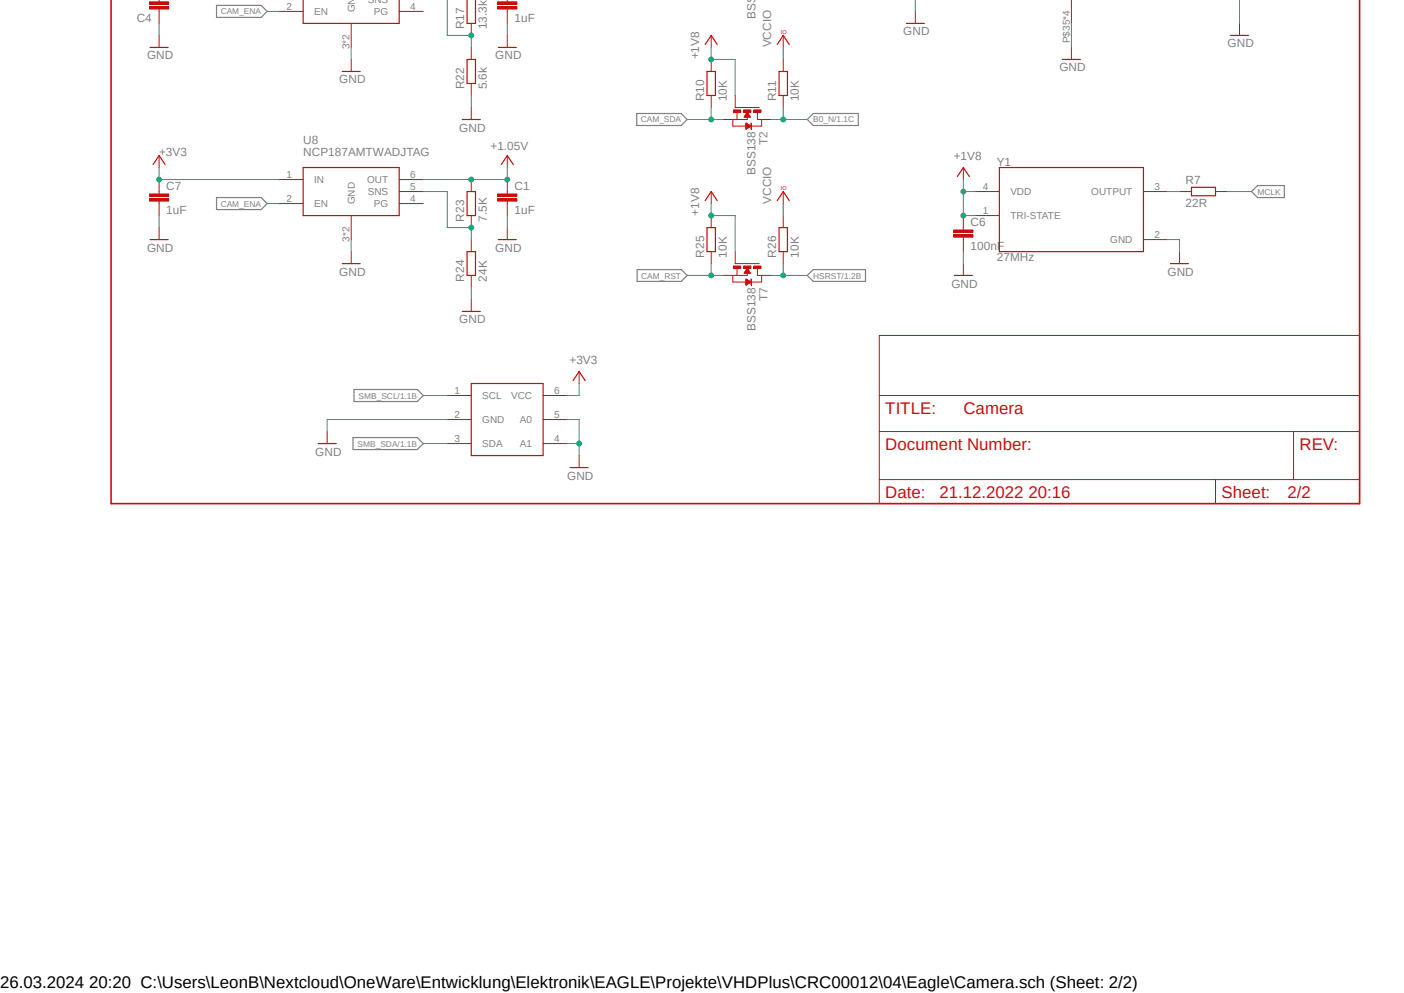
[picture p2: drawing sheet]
<svg xmlns="http://www.w3.org/2000/svg" width="297mm" height="210mm" viewBox="0 0 297 210" stroke-linecap="round" stroke-linejoin="round" font-family="sans-serif">
<path d="M145.4 0l-136.3 107.1M151.7 0l136.3 107.1" fill="none" stroke="#fff" stroke-width=".21"/>
<path d="M45.8 1.1h9.4l1.3 1.3-1.3 1.3h-9.4zM134.7 24h9.4l1.3 1.3-1.3 1.2h-9.4zM172 24h9.6v2.5h-9.6l-1.2-1.2zM45.8 41.8h9.4l1.3 1.3-1.3 1.2h-9.4zM134.8 57h9.3l1.3 1.3-1.3 1.2h-9.3zM170.8 58.3l1.2-1.3h11.1v2.5h-11.1zM264.8 40.5l1.2-1.3h5.7v2.6h-5.7zM74.7 92.5h13.6l1.2 1.3-1.2 1.3h-13.6zM74.9 82.4h13.4l1.2 1.3-1.2 1.2h-13.4z" fill="none" stroke="#808080" stroke-width=".25"/>
<path d="M191.7 5h3.8M224.7 12.6h3.9M260.3 7.5h3.8" fill="none" stroke="#c90d0c" stroke-width=".25"/>
<g fill="none" stroke="#c90d0c" stroke-width=".21">
<path d="M193.6 2.4v2.6M226.7 10v2.6M262.2 5v2.5M155 25.3v1.4h2.8M155.5 22.7h5.1M155.9 23.7v1.6M158.1 24.8v.5h-2.6M160.2 23.7v1.6h.4M161.1 25.3v1.4h-2.3M186 71h101.6v35.5h-101.6zM186 91.3h101.6M186 83.7h101.6"/>
<path d="M273.6 91.3v10.1M186 101.4h101.6M257.1 101.4v5.1"/>
</g>
<path d="M23.5 0v106.5h264.1v-106.5" fill="none" stroke="#c90d0c" stroke-width=".34"/>
<path d="M159.5 23.2h1.5v.5h-1.5z" fill-rule="evenodd" fill="#c90d0c"/>
<path d="M159.5 23.2h1.5v.5h-1.5z" fill="none" stroke="#c90d0c" stroke-width=".21"/>
<path d="M157.3 23.2h1.5v.5h-1.5z" fill-rule="evenodd" fill="#c90d0c"/>
<path d="M157.3 23.2h1.5v.5h-1.5z" fill="none" stroke="#c90d0c" stroke-width=".21"/>
<path d="M155.2 23.2h1.5v.5h-1.5z" fill-rule="evenodd" fill="#c90d0c"/>
<path d="M155.2 23.2h1.5v.5h-1.5z" fill="none" stroke="#c90d0c" stroke-width=".21"/>
<path d="M158.9 26l.1 1.3z" fill-rule="evenodd" fill="#c90d0c"/>
<g fill="none" stroke="#c90d0c" stroke-width=".21">
<path d="M107.3 -.1v.5M107.3 1.9v.5M107.3 7.5v2.5M150.5 7.5v2.5M150.5 12.6v2.5M165.7 7.5v2.5M165.7 12.6v2.5M150.5 20.2v2.5M153 25.3h2.5M155.5 20.2v2.5M157.5 24.7h1.2M157.5 24.6h1.2"/>
<path d="M157.6 24.6h1M157.6 24.5h.9M157.7 24.4h.8M157.7 24.3h.8M157.7 24.3h.7M157.8 24.2h.6M157.8 24.1h.5M157.8 27.3h.1M157.8 27.2h.2M157.8 27.1h.3M157.8 27.1h.4M157.8 26.9h.6"/>
<path d="M157.8 26.9h.7M157.8 26.8h.9M157.8 26.7h1M157.8 26.6h1M157.8 26.5h.8M157.8 26.5h.7M157.8 26.4h.7M157.8 26.3h.5M157.8 26.3h.4M157.8 26.2h.4M157.8 26.2h.3M157.8 26.1h.2"/>
<path d="M157.8 26.1h.1M157.9 24.1h.4M157.9 24h.3M158 23.9h.2M158.1 23.7l.6 1.1h-1.3zM158.1 23.8h.1M158.3 27l-.5 .1M158.7 26.8h-.9M158.8 26.7l-1 .6M158.8 26.7l-1-.7v1.3M158.9 26l.1 1.3zM160.6 25.3h2.6"/>
<path d="M165.7 20.2v2.5M206.3 45.6h5.1M206.3 40.5h5.1M241.9 40.5h5.1M241.9 50.7h5.1M94.6 83.7h5.1M94.6 88.7h5.1M94.6 93.8h5.1M114.9 83.7h5.1M114.9 88.7h5.1M114.9 93.8h5.1"/>
</g>
<path d="M105.4 10h3.8M149.2 9.4l1.3-1.9 1.2 1.9M149.6 15.1h1.7v5.1h-1.7zM164.4 9.4l1.3-1.9 1.3 1.9M164.8 15.1h1.8v5.1h-1.8zM211.4 35.4h30.5v17.8h-30.5zM99.7 81.1h15.2v15.3h-15.2z" fill="none" stroke="#c90d0c" stroke-width=".25"/>
<path d="M105.3 1.4h4v.5h-4z" fill-rule="evenodd" fill="#c90d0c"/>
<path d="M105.3 1.4h4v.5h-4z" fill="none" stroke="#c90d0c" stroke-width=".21"/>
<path d="M105.3 .4h4v.5h-4z" fill-rule="evenodd" fill="#c90d0c"/>
<path d="M33.7 -.1v.5M33.7 1.9v.5M105.3 .4h4v.5h-4zM107.3 2.4v2.6M122.5 78.6v2.5" fill="none" stroke="#c90d0c" stroke-width=".21"/>
<path d="M121.2 80.5l1.3-1.9 1.3 1.9" fill="none" stroke="#c90d0c" stroke-width=".25"/>
<path d="M31.6 .4h4.1v.5h-4.1z" fill-rule="evenodd" fill="#c90d0c"/>
<path d="M31.6 .4h4.1v.5h-4.1z" fill="none" stroke="#c90d0c" stroke-width=".21"/>
<path d="M31.6 1.4h4.1v.5h-4.1z" fill-rule="evenodd" fill="#c90d0c"/>
<path d="M31.6 1.4h4.1v.5h-4.1zM33.7 2.4v2.6M203.8 35.4v2.6M203.8 48.1v.5M203.8 50.2v.5M69.2 91.3v2.5M122.5 96.4v2.5" fill="none" stroke="#c90d0c" stroke-width=".21"/>
<path d="M202.5 37.3l1.3-1.9 1.3 1.9M67.3 93.8h3.8M120.6 98.9h3.8" fill="none" stroke="#c90d0c" stroke-width=".25"/>
<path d="M201.8 49.7h4v.5h-4z" fill-rule="evenodd" fill="#c90d0c"/>
<path d="M201.8 49.7h4v.5h-4z" fill="none" stroke="#c90d0c" stroke-width=".21"/>
<path d="M201.8 48.6h4v.5h-4z" fill-rule="evenodd" fill="#c90d0c"/>
<path d="M33.7 40.5v.5M33.7 42.5v.6M201.8 48.6h4v.5h-4zM203.8 45.6v2.5M203.8 50.7v2.5M203.8 55.8v2.5M249.5 53.2v2.6M249.5 40.5h2.6M257.1 40.5h2.6" fill="none" stroke="#c90d0c" stroke-width=".21"/>
<path d="M252.1 39.6h5v1.8h-5zM201.9 58.3h3.8M247.6 55.8h3.8" fill="none" stroke="#c90d0c" stroke-width=".25"/>
<path d="M31.6 42h4.1v.5h-4.1z" fill-rule="evenodd" fill="#c90d0c"/>
<path d="M31.6 42h4.1v.5h-4.1z" fill="none" stroke="#c90d0c" stroke-width=".21"/>
<path d="M31.6 41h4.1v.5h-4.1z" fill-rule="evenodd" fill="#c90d0c"/>
<path d="M226.7 0v5M33.7 32.9v2.5M33.7 38v2.5M107.3 32.9v2.5M31.6 41h4.1v.5h-4.1zM33.7 43.1v2.5M33.7 48.1v2.6M74.3 53.2v2.6M107.3 40.5v.5M107.3 42.5v.6" fill="none" stroke="#c90d0c" stroke-width=".21"/>
<path d="M32.4 34.8l1.3-1.9 1.2 1.9M106 34.8l1.3-1.9 1.3 1.9M31.7 50.7h3.9M72.4 55.8h3.8" fill="none" stroke="#c90d0c" stroke-width=".25"/>
<path d="M105.3 42h4v.5h-4z" fill-rule="evenodd" fill="#c90d0c"/>
<path d="M105.3 42h4v.5h-4z" fill="none" stroke="#c90d0c" stroke-width=".21"/>
<path d="M105.3 41h4v.5h-4z" fill-rule="evenodd" fill="#c90d0c"/>
<g fill="none" stroke="#c90d0c" stroke-width=".21">
<path d="M33.7 7.5v2.5M74.3 12.6v2.5M99.7 5v2.5M99.7 10v2.6M99.7 17.7v2.5M99.7 22.7v2.6M99.7 38v2.5M107.3 38v2.5M99.7 45.6v2.5M99.7 50.7v2.5M99.7 58.3v2.5M105.3 41h4v.5h-4z"/>
<path d="M107.3 43.1v2.5M107.3 48.1v2.6M155 58.3v1.3h2.8M155.5 55.8h5.1M155.9 56.8v1.5M158.1 57.8v.5h-2.6M160.2 56.8v1.5h.4M161.1 58.3v1.3h-2.3M99.7 63.3v2.6"/>
</g>
<path d="M98.8 -.1v5.1h1.8v-5M31.7 10h3.9M72.4 15.1h3.8M98.8 12.6h1.8v5.1h-1.8zM97.8 25.3h3.8M98.8 40.5h1.8v5.1h-1.8zM98.8 53.2h1.8v5.1h-1.8zM105.4 50.7h3.8M97.8 65.9h3.8" fill="none" stroke="#c90d0c" stroke-width=".25"/>
<path d="M159.5 56.3h1.5v.5h-1.5z" fill-rule="evenodd" fill="#c90d0c"/>
<path d="M159.5 56.3h1.5v.5h-1.5z" fill="none" stroke="#c90d0c" stroke-width=".21"/>
<path d="M157.3 56.3h1.5v.5h-1.5z" fill-rule="evenodd" fill="#c90d0c"/>
<path d="M157.3 56.3h1.5v.5h-1.5z" fill="none" stroke="#c90d0c" stroke-width=".21"/>
<path d="M155.2 56.3h1.5v.5h-1.5z" fill-rule="evenodd" fill="#c90d0c"/>
<path d="M155.2 56.3h1.5v.5h-1.5z" fill="none" stroke="#c90d0c" stroke-width=".21"/>
<path d="M158.9 59l.1 1.3z" fill-rule="evenodd" fill="#c90d0c"/>
<g fill="none" stroke="#c90d0c" stroke-width=".21">
<path d="M59.1 2.4h5M74.3 5v5M84.5 2.4h5M59.1 38h5M84.5 38h5M59.1 43.1h5M74.3 45.6v5.1M84.5 43.1h5M84.5 40.5h5M150.5 40.5v2.6M150.5 45.6v2.5M150.5 53.2v2.6"/>
<path d="M153 58.3h2.5M155.5 53.2v2.6M157.4 57.7h1.3M157.5 57.7h1.2M157.6 57.6h1M157.6 57.5h.9M157.6 57.4h.9M157.7 57.4h.8M157.7 57.3h.7M157.8 57.2h.6M157.8 57.1l.6 .1M157.8 60h.5"/>
<path d="M157.8 59.9h.8M157.8 59.8h.9M157.8 59.6h1M157.8 59.6h.9M157.8 59.5h.8M157.8 59.4h.7M157.8 59.4h.6M157.8 59.4h.5M157.8 59.3h.4M157.8 59.2h.4M157.8 59.2h.3M157.8 59.1h.2"/>
<path d="M157.8 59.1h.1M157.9 57.1h.4M157.9 56.9l.3 .1M158 56.9h.2M158.1 56.8l.6 1h-1.3zM158.1 56.8h.1M158.5 59.9h-.7M158.8 59.7h-1M158.8 59.6l-1 .7M158.8 59.6l-1-.6v1.3M158.9 59l.1 1.3zM160.6 58.3h2.6"/>
<path d="M165.7 40.5v2.6M165.7 45.6v2.5M165.7 53.2v2.6M157.8 60.3h.1M157.8 60.2h.1M157.8 60.2h.2M157.8 60h.4M158.2 60.1l-.4 .1"/>
</g>
<path d="M64.1 0v5h20.4v-5M64.1 35.4h20.4v10.2h-20.4zM149.2 42.4l1.3-1.9 1.2 1.9M149.6 48.1h1.7v5.1h-1.7zM164.4 42.4l1.3-1.9 1.3 1.9M164.8 48.1h1.8v5.1h-1.8z" fill="none" stroke="#c90d0c" stroke-width=".25"/>
<path d="M193.6 0v2.4M262.2 0v5M107.3 5v2.5M226.7 5v5M94.6 88.7h-25.4v2.6M120 88.7h2.5v7.7M120 93.8h2.5" fill="none" stroke="#0dab76" stroke-width=".21"/>
<circle cx="122.5" cy="93.8" r=".51" fill="#0dab76"/>
<g fill="none" stroke="#0dab76" stroke-width=".21">
<path d="M33.7 5v2.5M74.3 10v2.6M99.7 20.2v2.5M145.4 25.3h7.6M150.5 22.7v2.6M33.7 45.6v2.5M74.3 50.7v2.5M107.3 45.6v2.5M203.8 53.2v2.6M247 50.7h2.5v2.5M99.7 60.8v2.5"/>
<circle cx="122.5" cy="93.8" r=".51"/>
</g>
<circle cx="150.4" cy="25.3" r=".51" fill="#0dab76"/>
<g fill="none" stroke="#0dab76" stroke-width=".21">
<path d="M150.5 10v2.6h5v7.6"/>
<circle cx="150.4" cy="25.3" r=".51"/>
</g>
<circle cx="150.4" cy="12.6" r=".51" fill="#0dab76"/>
<g fill="none" stroke="#0dab76" stroke-width=".21">
<path d="M203.8 38v7.6h2.5M203.8 40.5h2.5"/>
<circle cx="150.4" cy="12.6" r=".51"/>
</g>
<circle cx="203.8" cy="40.5" r=".51" fill="#0dab76"/>
<circle cx="203.8" cy="40.5" r=".51" fill="none" stroke="#0dab76" stroke-width=".21"/>
<circle cx="203.8" cy="45.6" r=".51" fill="#0dab76"/>
<g fill="none" stroke="#0dab76" stroke-width=".21">
<path d="M150.5 43.1v2.5h5v7.6"/>
<circle cx="203.8" cy="45.6" r=".51"/>
</g>
<circle cx="150.4" cy="45.6" r=".51" fill="#0dab76"/>
<g fill="none" stroke="#0dab76" stroke-width=".21">
<path d="M107.3 35.4v2.6h-17.8M259.7 40.5h5.1"/>
<circle cx="150.4" cy="45.6" r=".51"/>
</g>
<circle cx="107.3" cy="38" r=".51" fill="#0dab76"/>
<circle cx="107.3" cy="38" r=".51" fill="none" stroke="#0dab76" stroke-width=".21"/>
<circle cx="99.7" cy="38" r=".51" fill="#0dab76"/>
<g fill="none" stroke="#0dab76" stroke-width=".21">
<path d="M163.2 25.3h7.6M165.7 22.7v2.6"/>
<circle cx="99.7" cy="38" r=".51"/>
</g>
<circle cx="165.7" cy="25.3" r=".51" fill="#0dab76"/>
<g fill="none" stroke="#0dab76" stroke-width=".21">
<path d="M33.7 35.4v2.6h25.4M122.5 81.1v2.6h-2.5"/>
<circle cx="165.7" cy="25.3" r=".51"/>
</g>
<circle cx="33.7" cy="38" r=".51" fill="#0dab76"/>
<g fill="none" stroke="#0dab76" stroke-width=".21">
<path d="M56.5 2.4h2.6M94.6 7.5h5.1v2.5M165.7 10v2.6M56.5 43.1h2.6M165.7 43.1v2.5M247 40.5h2.5M89.5 83.7h5.1M89.5 93.8h5.1"/>
<circle cx="33.7" cy="38" r=".51"/>
</g>
<circle cx="99.7" cy="7.5" r=".51" fill="#0dab76"/>
<g fill="none" stroke="#0dab76" stroke-width=".21">
<path d="M94.6 -.1v7.6M94.6 48.1h5.1v2.6"/>
<circle cx="99.7" cy="7.5" r=".51"/>
</g>
<circle cx="99.7" cy="48.1" r=".51" fill="#0dab76"/>
<g fill="none" stroke="#0dab76" stroke-width=".21">
<path d="M89.5 40.5h5.1v7.6M145.4 58.3h7.6M150.5 55.8v2.5"/>
<circle cx="99.7" cy="48.1" r=".51"/>
</g>
<circle cx="150.4" cy="58.3" r=".51" fill="#0dab76"/>
<g fill="none" stroke="#0dab76" stroke-width=".21">
<path d="M163.2 58.3h7.6M165.7 55.8v2.5"/>
<circle cx="150.4" cy="58.3" r=".51"/>
</g>
<circle cx="165.7" cy="58.3" r=".51" fill="#0dab76"/>
<circle cx="165.7" cy="58.3" r=".51" fill="none" stroke="#0dab76" stroke-width=".21"/>
<g font-size="3.6" fill="#c90d0c">
<text x="187.3" y="87.5">TITLE:</text>
<text x="203.8" y="87.5">Camera</text>
<text x="187.3" y="95.1">Document Number:</text>
<text x="274.9" y="95.1">REV:</text>
<text x="187.3" y="105.2">Date:</text>
<text x="198.7" y="105.2">21.12.2022 20:16</text>
<text x="258.4" y="105.2">Sheet:</text>
<text x="272.4" y="105.2">2/2</text>
</g>
<text font-size="3.6" x="0" y="208.9">26.03.2024 20:20 C:\Users\LeonB\Nextcloud\OneWare\Entwicklung\Elektronik\EAGLE\Projekte\VHDPlus\CRC00012\04\Eagle\Camera.sch (Sheet: 2/2)</text>
<g font-size="2.5" fill="#808080">
<text x="28.9" y="4.6">C4</text>
<text x="108.8" y="4.6">1uF</text>
<text x="159.9" y="3.9" transform="rotate(-90 159.9 3.9)">BSS</text>
<text x="98.2" y="6.2" transform="rotate(-90 98.2 6.2)">R17</text>
<text x="103" y="6.2" transform="rotate(-90 103 6.2)">13.3k</text>
<text x="163.2" y="10" transform="rotate(-90 163.2 10)">VCCIO</text>
<text x="191.1" y="7.5">GND</text>
<text x="259.7" y="10">GND</text>
<text x="31.1" y="12.6">GND</text>
<text x="71.8" y="17.7">GND</text>
<text x="104.8" y="12.6">GND</text>
<text x="147.9" y="12.6" transform="rotate(-90 147.9 12.6)">+1V8</text>
<text x="224.1" y="15.1">GND</text>
<text x="98.2" y="18.9" transform="rotate(-90 98.2 18.9)">R22</text>
<text x="103" y="18.9" transform="rotate(-90 103 18.9)">5.6k</text>
<text x="149" y="21.5" transform="rotate(-90 149 21.5)">R10</text>
<text x="153.8" y="21.5" transform="rotate(-90 153.8 21.5)">10K</text>
<text x="164.2" y="21.5" transform="rotate(-90 164.2 21.5)">R11</text>
<text x="169" y="21.5" transform="rotate(-90 169 21.5)">10K</text>
<text x="97.2" y="27.8">GND</text>
<text x="33.7" y="32.9">+3V3</text>
<text x="64.1" y="32.9">NCP187AMTWADJTAG</text>
<text x="64.1" y="30.4">U8</text>
<text x="103.8" y="31.6">+1.05V</text>
<text x="162.4" y="30.7" transform="rotate(-90 162.4 30.7)">T2</text>
<text x="201.8" y="33.9">+1V8</text>
<text x="210.9" y="35.1">Y1</text>
<text x="35.2" y="40.1">C7</text>
<text x="108.8" y="40.1">C1</text>
<text x="159.9" y="37" transform="rotate(-90 159.9 37)">BSS138</text>
<text x="250.8" y="39">R7</text>
<text x="35.2" y="45.2">1uF</text>
<text x="98.2" y="46.9" transform="rotate(-90 98.2 46.9)">R23</text>
<text x="103" y="46.9" transform="rotate(-90 103 46.9)">7.5K</text>
<text x="108.8" y="45.2">1uF</text>
<text x="147.9" y="45.6" transform="rotate(-90 147.9 45.6)">+1V8</text>
<text x="163.2" y="43.1" transform="rotate(-90 163.2 43.1)">VCCIO</text>
<text x="205.3" y="47.8">C6</text>
<text x="250.8" y="43.8">22R</text>
<text x="31.1" y="53.2">GND</text>
<text x="104.8" y="53.2">GND</text>
<text x="205.3" y="52.8">100nF</text>
<text x="71.8" y="58.3">GND</text>
<text x="98.2" y="59.6" transform="rotate(-90 98.2 59.6)">R24</text>
<text x="103" y="59.6" transform="rotate(-90 103 59.6)">24K</text>
<text x="149" y="54.5" transform="rotate(-90 149 54.5)">R25</text>
<text x="153.8" y="54.5" transform="rotate(-90 153.8 54.5)">10K</text>
<text x="164.2" y="54.5" transform="rotate(-90 164.2 54.5)">R26</text>
<text x="169" y="54.5" transform="rotate(-90 169 54.5)">10K</text>
<text x="210.9" y="55.2">27MHz</text>
<text x="247" y="58.3">GND</text>
<text x="162.4" y="63.8" transform="rotate(-90 162.4 63.8)">T7</text>
<text x="201.3" y="60.8">GND</text>
<text x="97.2" y="68.4">GND</text>
<text x="159.9" y="70" transform="rotate(-90 159.9 70)">BSS138</text>
<text x="120.5" y="77">+3V3</text>
<text x="66.7" y="96.4">GND</text>
<text x="120" y="101.4">GND</text>
</g>
<g font-size="2.1" fill="#808080">
<text x="60.6" y="2.1">2</text>
<text x="66.5" y="3.2">EN</text>
<text x="75.1" y="2.6" transform="rotate(-90 75.1 2.6)">GND</text>
<text x="77.8" y=".6">SNS</text>
<text x="79.1" y="3.2">PG</text>
<text x="86.8" y="2.1">4</text>
<text x="73.9" y="10.5" transform="rotate(-90 73.9 10.5)">3*2</text>
<text x="226.3" y="9.1" transform="rotate(-90 226.3 9.1)">P$35*4</text>
<text x="60.6" y="37.6">1</text>
<text x="66.5" y="38.7">IN</text>
<text x="77.6" y="38.7">OUT</text>
<text x="77.8" y="41.3">SNS</text>
<text x="86.8" y="40.1">5</text>
<text x="86.8" y="37.6">6</text>
<text x="207.9" y="40.1">4</text>
<text x="213.7" y="41.3">VDD</text>
<text x="230.8" y="41.3">OUTPUT</text>
<text x="244.2" y="40.1">3</text>
<text x="60.6" y="42.7">2</text>
<text x="66.5" y="43.8">EN</text>
<text x="75.1" y="43.2" transform="rotate(-90 75.1 43.2)">GND</text>
<text x="79.1" y="43.8">PG</text>
<text x="86.8" y="42.7">4</text>
<text x="207.9" y="45.2">1</text>
<text x="213.7" y="46.4">TRI-STATE</text>
<text x="73.9" y="51.1" transform="rotate(-90 73.9 51.1)">3*2</text>
<text x="234.9" y="51.4">GND</text>
<text x="244.2" y="50.3">2</text>
<text x="96.1" y="83.3">1</text>
<text x="117.3" y="83.3">6</text>
<text x="96.1" y="88.4">2</text>
<text x="102" y="84.4">SCL</text>
<text x="102" y="89.5">GND</text>
<text x="108.1" y="84.4">VCC</text>
<text x="110" y="89.5">A0</text>
<text x="117.3" y="88.4">5</text>
<text x="96.1" y="93.5">3</text>
<text x="102" y="94.6">SDA</text>
<text x="110" y="94.6">A1</text>
<text x="117.3" y="93.5">4</text>
</g>
<g font-size="1.8" fill="#808080">
<text x="46.7" y="3">CAM_ENA</text>
<text x="135.6" y="25.9">CAM_SDA</text>
<text x="172" y="25.9">B0_N/1.1C</text>
<text x="266" y="41.1">MCLK</text>
<text x="46.7" y="43.7">CAM_ENA</text>
<text x="135.6" y="58.9">CAM_RST</text>
<text x="172" y="58.9">HSRST/1.2B</text>
<text x="75.9" y="84.3">SMB_SCL/1.1B</text>
<text x="75.6" y="94.4">SMB_SDA/1.1B</text>
</g>
<g font-size="1.1" fill="#c90d0c">
<text x="165.2" y="7.2">IO</text>
<text x="165.2" y="40.3">IO</text>
</g>
</svg>
